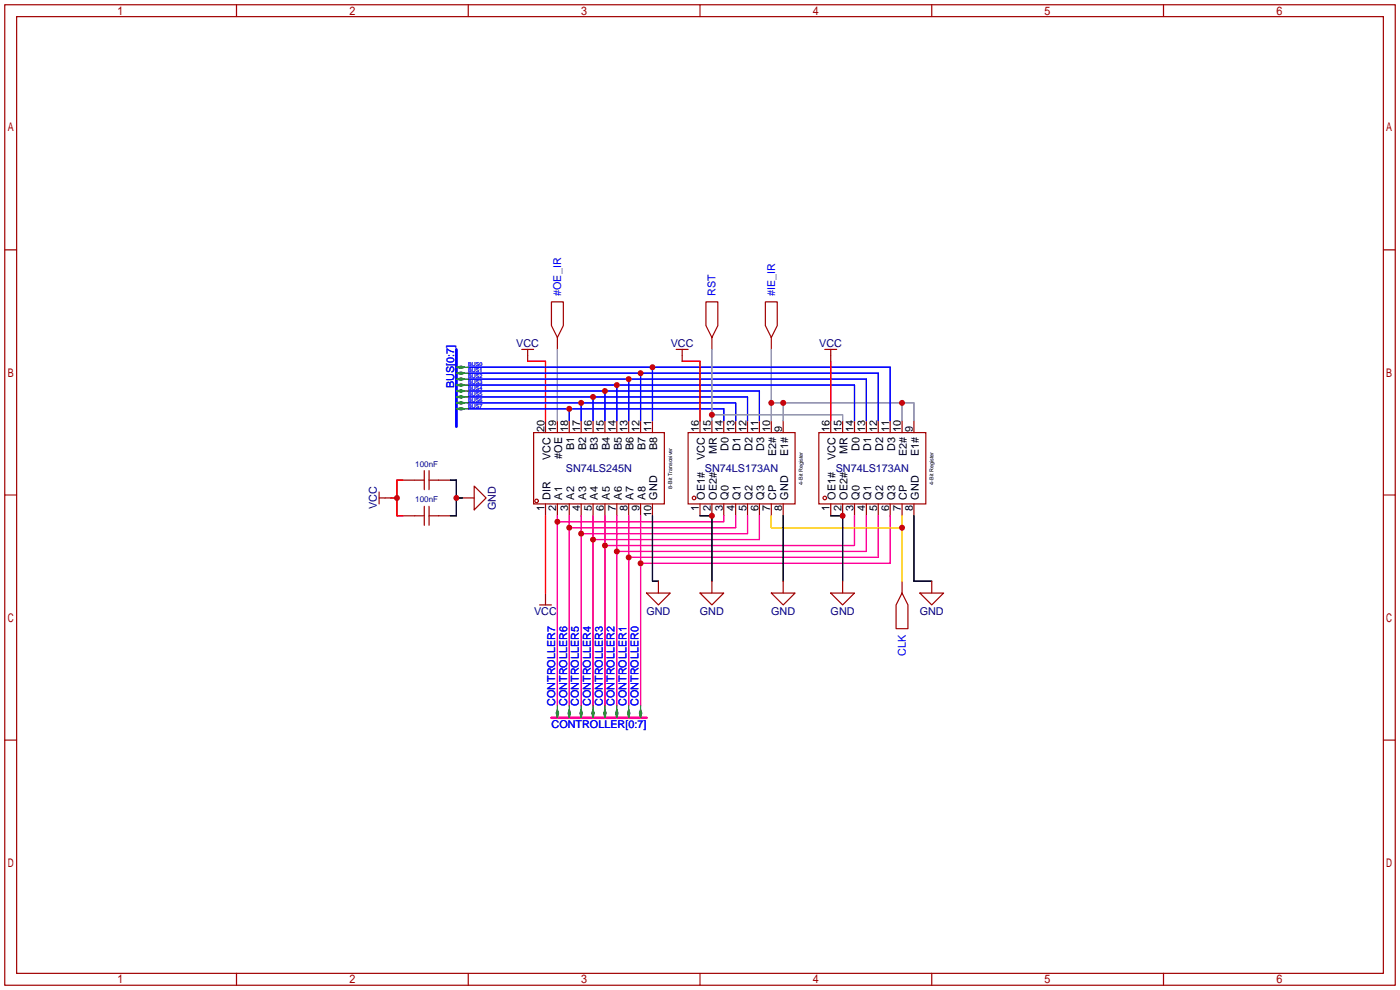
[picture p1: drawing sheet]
<svg xmlns="http://www.w3.org/2000/svg" width="299mm" height="212mm" viewBox="0 0 299 212" stroke-linecap="round" stroke-linejoin="round" font-family="sans-serif">
<g fill="none" stroke="#a10000" stroke-width=".25">
<path d="M1 1h297.2v209.6h-297.2zM3.6 3.6h292.1v204.4h-292.1zM50.5 1v2.6M100.1 1v2.6M149.6 1v2.6M199.1 1v2.6M248.7 1v2.6M1 53.4h2.6M295.7 53.4h2.5M111.5 74.7h2.5M112.8 74.7v2.5M117.9 64.5h2.5v5.1l-1.3 2.5-1.2-2.5z"/>
<path d="M119.1 72.1v2.6M144.5 74.7h2.6M145.8 74.7v2.5M150.9 64.5h2.5v5.1l-1.3 2.5-1.2-2.5zM152.1 72.1v2.6M163.6 64.5h2.5v5.1l-1.3 2.5-1.2-2.5zM164.8 72.1v2.6M176.3 74.7h2.5M177.5 74.7v2.5M114 92.5h28v15.2h-28zM116.6 89.9v2.6M119.1 89.9v2.6"/>
<path d="M121.7 89.9v2.6M124.2 89.9v2.6M126.7 89.9v2.6M129.3 89.9v2.6M131.8 89.9v2.6M134.4 89.9v2.6M136.9 89.9v2.6M139.4 89.9v2.6M147.1 92.5h22.8v15.2h-22.8zM149.6 89.9v2.6M152.1 89.9v2.6M154.7 89.9v2.6"/>
<path d="M157.2 89.9v2.6M159.8 89.9v2.6M162.3 89.9v2.6M164.8 89.9v2.6M167.4 89.9v2.6M175 92.5h22.9v15.2h-22.9zM177.5 89.9v2.6M180.1 89.9v2.6M182.6 89.9v2.6M185.2 89.9v2.6M187.7 89.9v2.6M190.2 89.9v2.6"/>
<path d="M192.8 89.9v2.6M195.3 89.9v2.6M1 105.8h2.6M81 106.4h2.6M81 105.2v2.5M86.1 102.6h4.6M86.1 110.2h4.6M90.7 100.6v4M90.7 108.2v4.1M91.7 102.6h4.6M91.7 100.6v4M91.7 108.2v4.1"/>
<path d="M91.7 110.2h4.6M98.8 106.4h2.5M101.3 103.9l2.6 2.5-2.6 2.6zM116.6 107.7v2.5M119.1 107.7v2.5M121.7 107.7v2.5M124.2 107.7v2.5M126.7 107.7v2.5M129.3 107.7v2.5M131.8 107.7v2.5M134.4 107.7v2.5M136.9 107.7v2.5"/>
<path d="M139.4 107.7v2.5M149.6 107.7v2.5M152.1 107.7v2.5M154.7 107.7v2.5M157.2 107.7v2.5M159.8 107.7v2.5M162.3 107.7v2.5M164.8 107.7v2.5M167.4 107.7v2.5M177.5 107.7v2.5M180.1 107.7v2.5M182.6 107.7v2.5"/>
<path d="M185.2 107.7v2.5M187.7 107.7v2.5M190.2 107.7v2.5M192.8 107.7v2.5M195.3 107.7v2.5M295.7 105.8h2.5M115.3 129.3h2.6M116.6 126.7v2.6M138.2 126.7h5.1l-2.6 2.6zM140.7 124.2v2.5M149.6 126.7h5.1l-2.6 2.6zM152.1 124.2v2.5"/>
<path d="M164.8 126.7h5.1l-2.5 2.6zM167.4 124.2v2.5M177.5 126.7h5.1l-2.5 2.6zM180.1 124.2v2.5M192.8 126.7l1.3 2.6v5.1h-2.6v-5.1zM192.8 124.2v2.5M196.6 126.7h5.1l-2.6 2.6zM199.1 124.2v2.5M1 158.2h2.6M295.7 158.2h2.5M50.5 208v2.6M100.1 208v2.6"/>
<path d="M149.6 208v2.6M199.1 208v2.6M248.7 208v2.6"/>
<circle cx="114.7" cy="107.1" r=".38"/>
<circle cx="148.3" cy="106.4" r=".38"/>
<circle cx="176.3" cy="106.4" r=".38"/>
</g>
<path d="M119.1 74.7v15.2M152.1 74.7v15.2M164.8 74.7v15.2M152.1 88.6h28v1.3M164.8 86.1h30.5v3.8M167.4 86.1v3.8M192.8 86.1v3.8" fill="none" stroke="#999" stroke-width=".25"/>
<path d="M112.8 77.2h3.8v12.7M145.8 77.2h3.8v12.7M177.5 77.2v12.7M83.6 106.4h1.2M86.1 102.6h-1.3v7.6h1.3M116.6 110.2v16.5" fill="none" stroke="#f00" stroke-width=".25"/>
<g fill="none" stroke="#00f" stroke-width=".25">
<path d="M100.1 79.8h87.6v10.1M100.1 78.5h90.1v11.4M136.9 79.8v10.1M139.4 78.5v11.4M100.1 83.6h62.2v6.3M100.1 84.8h59.7v5.1M100.1 86.1h57.1v3.8M100.1 87.4h54.6v2.5M100.1 82.3h82.5v7.6M100.1 81h85.1v8.9M121.7 87.4v2.5M124.2 86.1v3.8"/>
<path d="M126.7 84.8v5.1M129.3 83.6v6.3M131.8 82.3v7.6M134.4 81v8.9"/>
</g>
<g fill="none" stroke="#f09" stroke-width=".25">
<path d="M119.1 110.2v40.7M121.7 110.2v40.7M124.2 110.2v40.7M126.7 110.2v40.7M129.3 110.2v40.7M131.8 110.2v40.7M134.4 110.2v40.7M136.9 110.2v40.7M154.7 110.2v1.3h-35.6M157.2 110.2v2.6h-35.5M159.8 110.2v3.8h-35.6M162.3 110.2v5.1h-35.6"/>
<path d="M182.6 110.2v6.4h-53.3M185.2 110.2v7.7h-53.4M187.7 110.2v8.9h-53.3M190.2 110.2v10.2h-53.3"/>
</g>
<path d="M164.8 110.2v2.6h28M192.8 110.2v14" fill="none" stroke="#fc0" stroke-width=".25"/>
<path d="M96.3 102.6h1.2v7.6h-1.2M97.5 106.4h1.3M139.4 110.2v14h1.3M149.6 110.2h2.5v14M167.4 110.2v14M177.5 110.2h2.6v14M195.3 110.2v14h3.8" fill="none" stroke="#000" stroke-width=".25"/>
<path d="M97.5 74.7v16.5" fill="none" stroke="#00f" stroke-width=".51"/>
<g fill="#008700" stroke="#008700" stroke-width=".25">
<path d="M97.5 78.5l1.1-.3 .7 .3-.7 .2z"/>
<path d="M97.5 79.8l1.1-.3 .7 .3-.7 .2z"/>
<path d="M97.5 81l1.1-.2 .7 .2-.7 .3z"/>
<path d="M97.5 82.3l1.1-.3 .7 .3-.7 .2z"/>
<path d="M97.5 83.6l1.1-.3 .7 .3-.7 .2z"/>
<path d="M97.5 84.8l1.1-.2 .7 .2-.7 .3z"/>
<path d="M97.5 86.1l1.1-.2 .7 .2-.7 .3z"/>
<path d="M97.5 87.4l1.1-.3 .7 .3-.7 .2z"/>
<path d="M136.9 151.6l.3 .8-.3 1-.2-1z"/>
<path d="M134.4 151.6l.2 .8-.2 1-.3-1z"/>
<path d="M131.8 151.6l.3 .8-.3 1-.2-1z"/>
<path d="M129.3 151.6l.2 .8-.2 1-.3-1z"/>
<path d="M126.7 151.6l.3 .8-.3 1-.2-1z"/>
<path d="M124.2 151.6l.3 .8-.3 1-.2-1z"/>
<path d="M121.7 151.6l.2 .8-.2 1-.3-1z"/>
<path d="M119.1 151.6l.3 .8-.3 1-.2-1z"/>
</g>
<g fill="none" stroke="#008700" stroke-width=".25">
<path d="M99.3 78.5h.8M99.3 79.8h.8M99.3 81h.8M99.3 82.3h.8M99.3 83.6h.8M99.3 84.8h.8M99.3 86.1h.8M99.3 87.4h.8M119.1 150.9v.7M121.7 150.9v.7M124.2 150.9v.7M126.7 150.9v.7"/>
<path d="M129.3 150.9v.7M131.8 150.9v.7M134.4 150.9v.7M136.9 150.9v.7"/>
</g>
<path d="M117.9 153.4h20.3" fill="none" stroke="#f09" stroke-width=".51"/>
<g fill="#c00">
<circle cx="167.4" cy="86.1" r=".63"/>
<circle cx="192.8" cy="86.1" r=".63"/>
<circle cx="164.8" cy="86.1" r=".63"/>
<circle cx="129.3" cy="83.6" r=".63"/>
<circle cx="126.7" cy="84.8" r=".63"/>
<circle cx="124.2" cy="86.1" r=".63"/>
<circle cx="121.7" cy="87.4" r=".63"/>
<circle cx="131.8" cy="82.3" r=".63"/>
<circle cx="134.4" cy="81" r=".63"/>
<circle cx="136.9" cy="79.8" r=".63"/>
<circle cx="139.4" cy="78.5" r=".63"/>
<circle cx="119.1" cy="111.5" r=".63"/>
<circle cx="121.7" cy="112.8" r=".63"/>
<circle cx="124.2" cy="114" r=".63"/>
<circle cx="126.7" cy="115.3" r=".63"/>
<circle cx="129.3" cy="116.6" r=".63"/>
<circle cx="131.8" cy="117.9" r=".63"/>
<circle cx="134.4" cy="119.1" r=".63"/>
<circle cx="136.9" cy="120.4" r=".63"/>
<circle cx="192.8" cy="112.8" r=".63"/>
<circle cx="152.1" cy="88.6" r=".63"/>
<circle cx="180.1" cy="110.2" r=".63"/>
<circle cx="152.1" cy="110.2" r=".63"/>
<circle cx="84.8" cy="106.4" r=".63"/>
<circle cx="97.5" cy="106.4" r=".63"/>
</g>
<g font-size="2.3" fill="#00f">
<text x="119.9" y="63.2" transform="rotate(-90 119.9 63.2)">#OE_IR</text>
<text x="153" y="63.2" transform="rotate(-90 153 63.2)">RST</text>
<text x="165.7" y="63.2" transform="rotate(-90 165.7 63.2)">#IE_IR</text>
<text x="97.1" y="82.9" transform="rotate(-90 97.1 82.9)">BUS[0:7]</text>
<text x="193.6" y="140.1" transform="rotate(-90 193.6 140.1)">CLK</text>
<text x="117.9" y="155.5">CONTROLLER[0:7]</text>
<text x="118.7" y="150.9" transform="rotate(-90 118.7 150.9)">CONTROLLER7</text>
<text x="121.2" y="150.9" transform="rotate(-90 121.2 150.9)">CONTROLLER6</text>
<text x="123.7" y="150.9" transform="rotate(-90 123.7 150.9)">CONTROLLER5</text>
<text x="126.3" y="150.9" transform="rotate(-90 126.3 150.9)">CONTROLLER4</text>
<text x="128.8" y="150.9" transform="rotate(-90 128.8 150.9)">CONTROLLER3</text>
<text x="131.4" y="150.9" transform="rotate(-90 131.4 150.9)">CONTROLLER2</text>
<text x="133.9" y="150.9" transform="rotate(-90 133.9 150.9)">CONTROLLER1</text>
<text x="136.4" y="150.9" transform="rotate(-90 136.4 150.9)">CONTROLLER0</text>
</g>
<g font-size="2.3" fill="#000080">
<text x="110.3" y="74.2">VCC</text>
<text x="143.4" y="74.2">VCC</text>
<text x="175.1" y="74.2">VCC</text>
<text x="121" y="100.9">SN74LS245N</text>
<text x="150.7" y="100.9">SN74LS173AN</text>
<text x="178.6" y="100.9">SN74LS173AN</text>
<text x="80.6" y="108.9" transform="rotate(-90 80.6 108.9)">VCC</text>
<text x="106" y="109" transform="rotate(-90 106 109)">GND</text>
<text x="114.1" y="131.4">VCC</text>
<text x="138.2" y="131.4">GND</text>
<text x="149.6" y="131.4">GND</text>
<text x="164.8" y="131.4">GND</text>
<text x="177.5" y="131.4">GND</text>
<text x="196.6" y="131.4">GND</text>
</g>
<g font-size="2.3">
<text x="116.4" y="92.3" transform="rotate(-90 116.4 92.3)">20</text>
<text x="118.9" y="92.3" transform="rotate(-90 118.9 92.3)">19</text>
<text x="121.4" y="92.3" transform="rotate(-90 121.4 92.3)">18</text>
<text x="124" y="92.3" transform="rotate(-90 124 92.3)">17</text>
<text x="126.5" y="92.3" transform="rotate(-90 126.5 92.3)">16</text>
<text x="129.1" y="92.3" transform="rotate(-90 129.1 92.3)">15</text>
<text x="131.6" y="92.3" transform="rotate(-90 131.6 92.3)">14</text>
<text x="134.1" y="92.3" transform="rotate(-90 134.1 92.3)">13</text>
<text x="136.7" y="92.3" transform="rotate(-90 136.7 92.3)">12</text>
<text x="139.2" y="92.3" transform="rotate(-90 139.2 92.3)">11</text>
<text x="149.4" y="92.3" transform="rotate(-90 149.4 92.3)">16</text>
<text x="151.9" y="92.3" transform="rotate(-90 151.9 92.3)">15</text>
<text x="154.5" y="92.3" transform="rotate(-90 154.5 92.3)">14</text>
<text x="157" y="92.3" transform="rotate(-90 157 92.3)">13</text>
<text x="159.5" y="92.3" transform="rotate(-90 159.5 92.3)">12</text>
<text x="162.1" y="92.3" transform="rotate(-90 162.1 92.3)">11</text>
<text x="164.6" y="92.3" transform="rotate(-90 164.6 92.3)">10</text>
<text x="167.2" y="92.3" transform="rotate(-90 167.2 92.3)">9</text>
<text x="177.3" y="92.3" transform="rotate(-90 177.3 92.3)">16</text>
<text x="179.9" y="92.3" transform="rotate(-90 179.9 92.3)">15</text>
<text x="182.4" y="92.3" transform="rotate(-90 182.4 92.3)">14</text>
<text x="184.9" y="92.3" transform="rotate(-90 184.9 92.3)">13</text>
<text x="187.5" y="92.3" transform="rotate(-90 187.5 92.3)">12</text>
<text x="190" y="92.3" transform="rotate(-90 190 92.3)">11</text>
<text x="192.6" y="92.3" transform="rotate(-90 192.6 92.3)">10</text>
<text x="195.1" y="92.3" transform="rotate(-90 195.1 92.3)">9</text>
<text x="117.6" y="98.3" transform="rotate(-90 117.6 98.3)">VCC</text>
<text x="120.2" y="98" transform="rotate(-90 120.2 98)">#OE</text>
<text x="122.7" y="96.2" transform="rotate(-90 122.7 96.2)">B1</text>
<text x="125.2" y="96.2" transform="rotate(-90 125.2 96.2)">B2</text>
<text x="127.8" y="96.2" transform="rotate(-90 127.8 96.2)">B3</text>
<text x="130.3" y="96.2" transform="rotate(-90 130.3 96.2)">B4</text>
<text x="132.9" y="96.2" transform="rotate(-90 132.9 96.2)">B5</text>
<text x="135.4" y="96.2" transform="rotate(-90 135.4 96.2)">B6</text>
<text x="137.9" y="96.2" transform="rotate(-90 137.9 96.2)">B7</text>
<text x="140.5" y="96.2" transform="rotate(-90 140.5 96.2)">B8</text>
<text x="150.6" y="98.3" transform="rotate(-90 150.6 98.3)">VCC</text>
<text x="153.2" y="97" transform="rotate(-90 153.2 97)">MR</text>
<text x="155.7" y="96.3" transform="rotate(-90 155.7 96.3)">D0</text>
<text x="158.3" y="96.3" transform="rotate(-90 158.3 96.3)">D1</text>
<text x="160.8" y="96.3" transform="rotate(-90 160.8 96.3)">D2</text>
<text x="163.3" y="96.3" transform="rotate(-90 163.3 96.3)">D3</text>
<text x="165.9" y="97.5" transform="rotate(-90 165.9 97.5)">E2#</text>
<text x="168.4" y="97.5" transform="rotate(-90 168.4 97.5)">E1#</text>
<text x="178.6" y="98.3" transform="rotate(-90 178.6 98.3)">VCC</text>
<text x="181.1" y="97" transform="rotate(-90 181.1 97)">MR</text>
<text x="183.7" y="96.3" transform="rotate(-90 183.7 96.3)">D0</text>
<text x="186.2" y="96.3" transform="rotate(-90 186.2 96.3)">D1</text>
<text x="188.7" y="96.3" transform="rotate(-90 188.7 96.3)">D2</text>
<text x="191.3" y="96.3" transform="rotate(-90 191.3 96.3)">D3</text>
<text x="193.8" y="97.5" transform="rotate(-90 193.8 97.5)">E2#</text>
<text x="196.4" y="97.5" transform="rotate(-90 196.4 97.5)">E1#</text>
<text x="117.6" y="106.8" transform="rotate(-90 117.6 106.8)">DIR</text>
<text x="120.2" y="106.8" transform="rotate(-90 120.2 106.8)">A1</text>
<text x="122.7" y="106.8" transform="rotate(-90 122.7 106.8)">A2</text>
<text x="125.2" y="106.8" transform="rotate(-90 125.2 106.8)">A3</text>
<text x="127.8" y="106.8" transform="rotate(-90 127.8 106.8)">A4</text>
<text x="130.3" y="106.8" transform="rotate(-90 130.3 106.8)">A5</text>
<text x="132.9" y="106.8" transform="rotate(-90 132.9 106.8)">A6</text>
<text x="135.4" y="106.8" transform="rotate(-90 135.4 106.8)">A7</text>
<text x="137.9" y="106.8" transform="rotate(-90 137.9 106.8)">A8</text>
<text x="140.5" y="106.8" transform="rotate(-90 140.5 106.8)">GND</text>
<text x="150.6" y="106.8" transform="rotate(-90 150.6 106.8)">OE1#</text>
<text x="153.2" y="106.8" transform="rotate(-90 153.2 106.8)">OE2#</text>
<text x="155.7" y="106.8" transform="rotate(-90 155.7 106.8)">Q0</text>
<text x="158.3" y="106.8" transform="rotate(-90 158.3 106.8)">Q1</text>
<text x="160.8" y="106.8" transform="rotate(-90 160.8 106.8)">Q2</text>
<text x="163.3" y="106.8" transform="rotate(-90 163.3 106.8)">Q3</text>
<text x="165.9" y="106.8" transform="rotate(-90 165.9 106.8)">CP</text>
<text x="168.4" y="106.8" transform="rotate(-90 168.4 106.8)">GND</text>
<text x="178.6" y="106.8" transform="rotate(-90 178.6 106.8)">OE1#</text>
<text x="181.1" y="106.8" transform="rotate(-90 181.1 106.8)">OE2#</text>
<text x="183.7" y="106.8" transform="rotate(-90 183.7 106.8)">Q0</text>
<text x="186.2" y="106.8" transform="rotate(-90 186.2 106.8)">Q1</text>
<text x="188.7" y="106.8" transform="rotate(-90 188.7 106.8)">Q2</text>
<text x="191.3" y="106.8" transform="rotate(-90 191.3 106.8)">Q3</text>
<text x="193.8" y="106.8" transform="rotate(-90 193.8 106.8)">CP</text>
<text x="196.4" y="106.8" transform="rotate(-90 196.4 106.8)">GND</text>
<text x="116.4" y="109.1" transform="rotate(-90 116.4 109.1)">1</text>
<text x="118.9" y="109.1" transform="rotate(-90 118.9 109.1)">2</text>
<text x="121.4" y="109.1" transform="rotate(-90 121.4 109.1)">3</text>
<text x="124" y="109.1" transform="rotate(-90 124 109.1)">4</text>
<text x="126.5" y="109.1" transform="rotate(-90 126.5 109.1)">5</text>
<text x="129.1" y="109.1" transform="rotate(-90 129.1 109.1)">6</text>
<text x="131.6" y="109.1" transform="rotate(-90 131.6 109.1)">7</text>
<text x="134.1" y="109.1" transform="rotate(-90 134.1 109.1)">8</text>
<text x="136.7" y="109.1" transform="rotate(-90 136.7 109.1)">9</text>
<text x="139.2" y="110.4" transform="rotate(-90 139.2 110.4)">10</text>
<text x="149.4" y="109.1" transform="rotate(-90 149.4 109.1)">1</text>
<text x="151.9" y="109.1" transform="rotate(-90 151.9 109.1)">2</text>
<text x="154.5" y="109.1" transform="rotate(-90 154.5 109.1)">3</text>
<text x="157" y="109.1" transform="rotate(-90 157 109.1)">4</text>
<text x="159.5" y="109.1" transform="rotate(-90 159.5 109.1)">5</text>
<text x="162.1" y="109.1" transform="rotate(-90 162.1 109.1)">6</text>
<text x="164.6" y="109.1" transform="rotate(-90 164.6 109.1)">7</text>
<text x="167.2" y="109.1" transform="rotate(-90 167.2 109.1)">8</text>
<text x="177.3" y="109.1" transform="rotate(-90 177.3 109.1)">1</text>
<text x="179.9" y="109.1" transform="rotate(-90 179.9 109.1)">2</text>
<text x="182.4" y="109.1" transform="rotate(-90 182.4 109.1)">3</text>
<text x="184.9" y="109.1" transform="rotate(-90 184.9 109.1)">4</text>
<text x="187.5" y="109.1" transform="rotate(-90 187.5 109.1)">5</text>
<text x="190" y="109.1" transform="rotate(-90 190 109.1)">6</text>
<text x="192.6" y="109.1" transform="rotate(-90 192.6 109.1)">7</text>
<text x="195.1" y="109.1" transform="rotate(-90 195.1 109.1)">8</text>
</g>
<g font-size="1.7" fill="#000080">
<text x="88.7" y="99.7">100nF</text>
<text x="88.7" y="107.4">100nF</text>
</g>
<g font-size="1.2" fill="#00f">
<text x="100.1" y="83.3">BUS4</text>
<text x="100.1" y="82.1">BUS3</text>
<text x="100.1" y="80.8">BUS2</text>
<text x="100.1" y="79.5">BUS1</text>
<text x="100.1" y="78.3">BUS0</text>
<text x="100.1" y="84.6">BUS5</text>
<text x="100.1" y="85.9">BUS6</text>
<text x="100.1" y="87.1">BUS7</text>
</g>
<g font-size="1.2">
<text x="143.7" y="104.4" transform="rotate(-90 143.7 104.4)">8-Bit Transceiver</text>
<text x="171.6" y="103.6" transform="rotate(-90 171.6 103.6)">4-Bit Register</text>
<text x="199.5" y="103.6" transform="rotate(-90 199.5 103.6)">4-Bit Register</text>
</g>
</svg>
